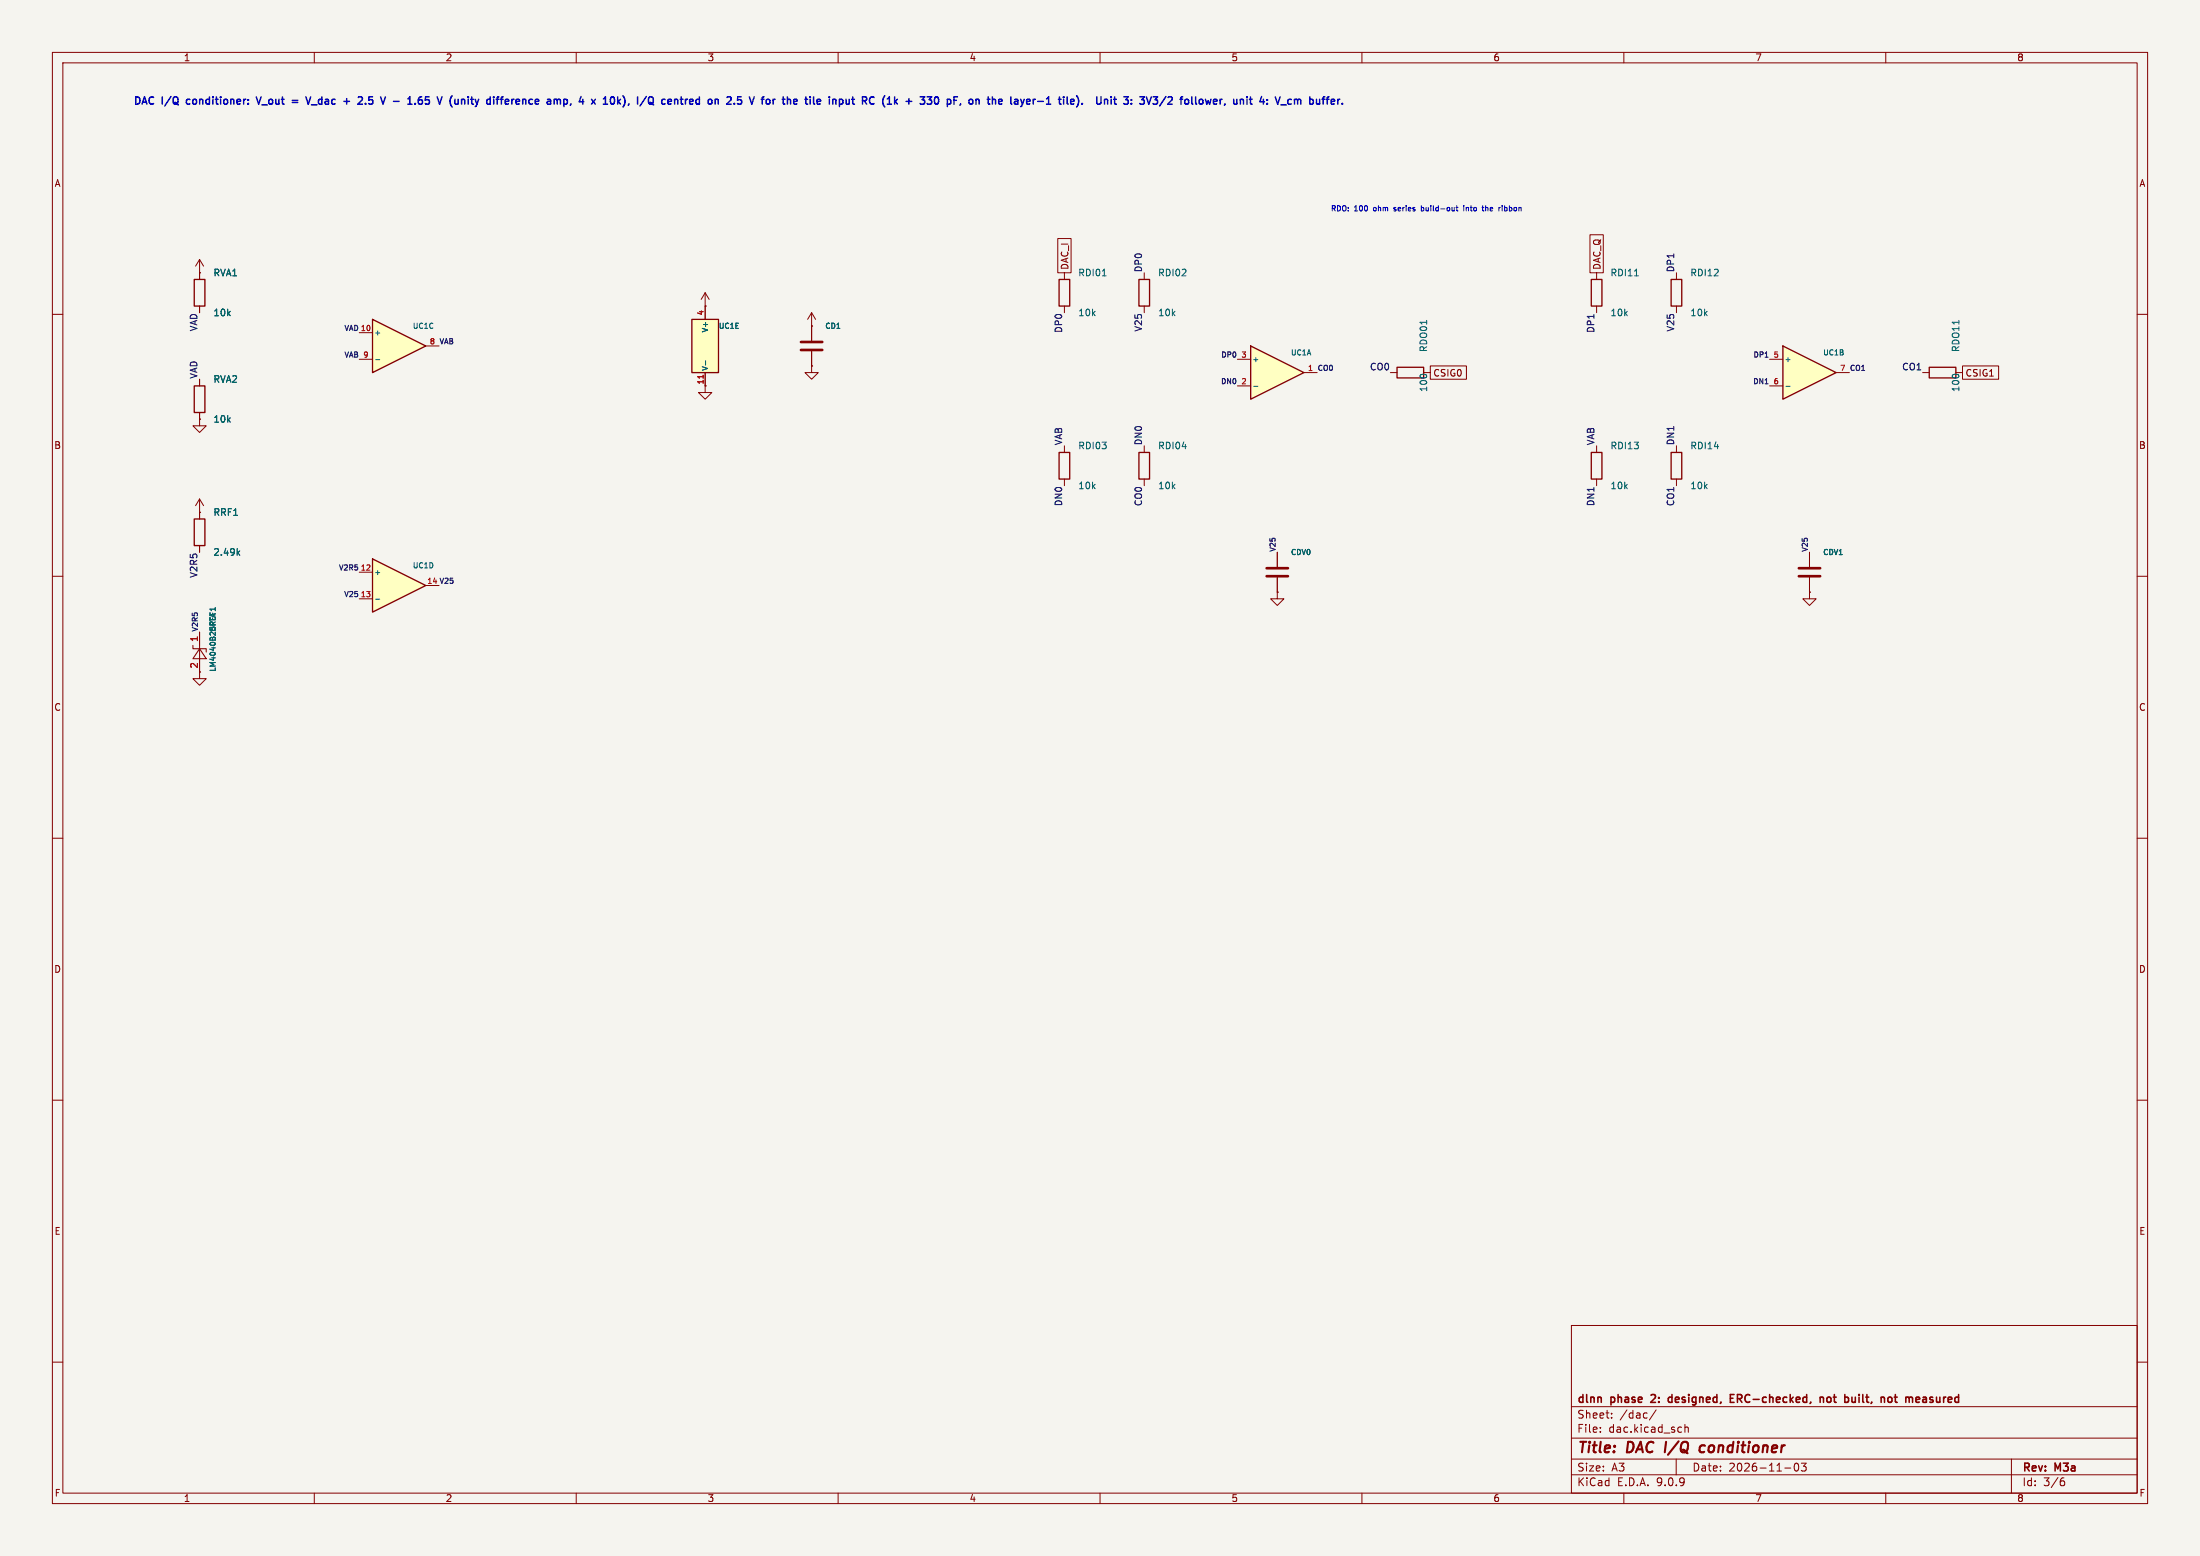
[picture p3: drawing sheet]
<svg xmlns="http://www.w3.org/2000/svg" width="420mm" height="297mm" viewBox="0 0 420 297" stroke-linecap="round" stroke-linejoin="round" font-family="sans-serif">
<path d="M0 0h420v297h-420z" fill="#f5f4ef" stroke="#f5f4ef" stroke-width=".19"/>
<g fill="none" stroke="#840000" stroke-width=".19">
<path d="M10 10h400v277h-400zM12 12h396v273h-396zM60 10v2M110 10v2M160 10v2M210 10v2M260 10v2M310 10v2M360 10v2M10 60h2M408 60h2M10 110h2"/>
<path d="M408 110h2M10 160h2M408 160h2M10 210h2M408 210h2M300 253h108v32h-108zM10 260h2M300 278.5h108M300 274.5h108M300 268.5h108M305.5 273.2v.2M305.5 272.5v.1"/>
<path d="M307.7 270.5v.2M307.7 269.8v.1M316.2 269.1l-1.3 1.9M320 278.5v3M320.9 272.4l.1 .1M321 273.3l-.1 .1M321.7 271.9v1.5M321.7 272.5l.2-.1 .3 .1 .1 .9M342.7 279.4l.2-.1a.8 .8 0 0 1 .5 .7 .8 .8 0 0 1-.5 .8l-.2-.2-.2-.4zM343.9 279.3h.9l-.5 .6 .4 .1v.6l-.2 .2-.6-.2M384 278.5v6.5M408 260h2"/>
<path d="M60 285v2M110 285v2M160 285v2M210 285v2M260 285v2M300 281.5h108M310 285v2M340.7 280.2h1.2M360 285v2M393.6 282.7h.4l.2 .2-.1 .5-.5 .2M394 282.1l-.4 .1"/>
</g>
<path d="M325.5 276a.66 .66 0 0 0-1 .3l-.1 .5 .2 .3h.7" fill="none" stroke="#840000" stroke-width=".4"/>
<g fill="none" stroke="#840000" stroke-width=".3">
<path d="M315.3 266.3h-.1M316 266.8l-.9 .9h.9M319.2 266.8l-.4-.1-.3 .3 .1 .6h.6M330.3 266.9h.5M331 266.2h-.7v1.5h.7M347.5 266.8l.2-.1 .3 .1 .1 .9M347.5 266.7v1M349.4 266.8l-.4-.1-.2 .3 .1 .6h.5M354.2 267.5l-.4 .2M354.2 266.7v1M360.7 266.7l.3 .1 .2 .2-.1 .5-.4 .2M361.6 266.7h.6"/>
<path d="M361.8 266.2v1.3l.4 .2M367.5 266.7l-.4 .1M367.6 267.1h-.3a.29 .29 0 0 0-.3 .3 .29 .29 0 0 0 .3 .3h.3"/>
</g>
<path d="M238.8 66l10.1 5.1-10.1 5.1z" fill="#ffffc2"/>
<path d="M238.8 66l10.1 5.1-10.1 5.1z" fill="none" stroke="#840000" stroke-width=".25"/>
<path d="M236.2 68.6h2.6M236.2 73.7h2.6M248.9 71.1h2.6M38.1 97.8h.1M38.1 95.3v2.5M38.1 95.3l-.8 1.2M38.1 95.3l.8 1.2M38.1 120.7v7.6" fill="none" stroke="#840000" stroke-width=".19"/>
<path d="M239.4 73.7h.7" fill="none" stroke="#006464" stroke-width=".19"/>
<path d="M36.8 123.2v.6h2.6v.7M38.1 123.8l1.3 1.9h-2.6z" fill="none" stroke="#840000" stroke-width=".2"/>
<path d="M71.1 106.7l10.2 5.1-10.2 5z" fill="#ffffc2"/>
<path d="M202.2 53.3h2v5.1h-2zM217.4 53.3h2.1v5.1h-2.1zM202.2 86.4h2v5h-2zM217.4 86.4h2.1v5h-2.1zM71.1 106.7l10.2 5.1-10.2 5z" fill="none" stroke="#840000" stroke-width=".25"/>
<path d="M203.2 52.1v1.2M203.2 58.4v1.3M218.4 52.1v1.2M218.4 58.4v1.3M203.2 85.1v1.3M203.2 91.4v1.3M218.4 85.1v1.3M218.4 91.4v1.3M68.6 109.2h2.5M68.6 114.3h2.5M81.3 111.8h2.5" fill="none" stroke="#840000" stroke-width=".19"/>
<path d="M210.4 52.6h.8M71.7 114.4h.8" fill="none" stroke="#006464" stroke-width=".19"/>
<path d="M340.4 66l10.1 5.1-10.1 5.1z" fill="#ffffc2"/>
<path d="M303.8 53.3h2v5.1h-2zM319 53.3h2.1v5.1h-2.1zM266.7 70.1h5.1v2h-5.1zM340.4 66l10.1 5.1-10.1 5.1zM368.3 70.1h5.1v2h-5.1zM303.8 86.4h2v5h-2zM319 86.4h2.1v5h-2.1z" fill="none" stroke="#840000" stroke-width=".25"/>
<g fill="none" stroke="#840000" stroke-width=".19">
<path d="M38.1 52.1h.1M38.1 49.5l-.8 1.3M38.1 49.5l.8 1.3M38.1 49.5v2.6M304.8 52.1v1.2M304.8 58.4v1.3M320 52.1v1.2M320 58.4v1.3M265.4 71.1h1.3M271.8 71.1h1.2M337.8 68.6h2.6M337.8 73.7h2.6"/>
<path d="M350.5 71.1h2.6M367 71.1h1.3M373.4 71.1h1.2M38.1 80v1.3h1.3l-1.3 1.3-1.3-1.3h1.3M38.1 80h.1M304.8 85.1v1.3M304.8 91.4v1.3M320 85.1v1.3M320 91.4v1.3M243.8 113v1.3h1.3l-1.3 1.3-1.2-1.3h1.2M243.8 113h.1M243.8 105.4v2.8"/>
<path d="M243.8 110.2v2.8M345.4 113v1.3h1.3l-1.3 1.3-1.2-1.3h1.2M345.4 113h.1M345.4 105.4v2.8M345.4 110.2v2.8"/>
</g>
<path d="M312 52.6h.8M341 73.7h.7" fill="none" stroke="#006464" stroke-width=".19"/>
<path d="M241.8 108.5h4.1M241.8 110h4.1M343.4 108.5h4.1M343.4 110h4.1" fill="none" stroke="#840000" stroke-width=".51"/>
<path d="M132.1 61h5.1v10.1h-5.1z" fill="#ffffc2"/>
<path d="M132.1 61h5.1v10.1h-5.1z" fill="none" stroke="#840000" stroke-width=".25"/>
<path d="M134.6 58.4h.1M134.6 55.9v5.1M134.6 55.9l-.7 1.3M134.6 55.9l.8 1.3M154.9 59.7v5.3M154.9 59.7l-.7 1.3M154.9 59.7l.8 1.3M134.6 71.1v3.8h1.3l-1.3 1.3-1.3-1.3h1.3M154.9 69.9v1.2h1.3l-1.3 1.3-1.2-1.3h1.2M154.9 69.9h.1M154.9 62.2h.1M154.9 67.1v2.8" fill="none" stroke="#840000" stroke-width=".19"/>
<path d="M134.7 68.9v.8" fill="none" stroke="#006464" stroke-width=".19"/>
<path d="M134.2 71.6v.6" fill="none" stroke="#a90000" stroke-width=".19"/>
<path d="M152.9 65.3h4.1M152.9 66.8h4.1" fill="none" stroke="#840000" stroke-width=".51"/>
<path d="M71.1 61l10.2 5-10.2 5.1z" fill="#ffffc2"/>
<path d="M37.1 53.3h2v5.1h-2zM37.1 73.7h2v5h-2zM71.1 61l10.2 5-10.2 5.1zM37.1 99.1h2v5h-2z" fill="none" stroke="#840000" stroke-width=".25"/>
<g fill="none" stroke="#840000" stroke-width=".19">
<path d="M38.1 52.1h.1M38.1 52.1v1.2M38.1 58.4v1.3M134.6 58.4h.1M134.6 58.4v2.6M201.9 45.5h2.6v6.6h-2.6zM303.5 44.8h2.6v7.3h-2.6zM38.1 72.4v1.3M38.1 78.7v1.3M68.6 63.5h2.5M68.6 68.6h2.5M81.3 66h2.5"/>
<path d="M134.6 71.1v2.6M154.9 62.2h.1M154.9 69.9h.1M154.9 62.2v2.8M154.9 67.1v2.8M273 69.8h6.9v2.6h-6.9zM374.6 69.8h6.9v2.6h-6.9zM38.1 80h.1M38.1 97.8h.1M38.1 97.8v1.3M38.1 104.1v1.3M243.8 113h.1"/>
<path d="M243.8 105.4v2.8M243.8 110.2v2.8M345.4 113h.1M345.4 105.4v2.8M345.4 110.2v2.8M38.1 125.7v3.8h1.3l-1.3 1.3-1.3-1.3h1.3M38.1 120.7v2.5"/>
</g>
<path d="M71.7 68.7h.8M134.7 68.9v.8M45.4 105.5l.4 .5M45.8 105.1l-.5 .5" fill="none" stroke="#006464" stroke-width=".19"/>
<g fill="none" stroke="#0000c2" stroke-width=".19">
<path d="M266.1 39.6v.3M271.3 39.3v1M271.6 39.6h-.3M278 39.6h.3M278.1 39.3v.8l.2 .2M279.4 39.3v.1M279.4 39.6v.7M279.9 39.6v.7M280.1 39.6l-.2 .1M282.9 39.6h.4M283.6 39.3v1M283.9 39.6l-.3 .1"/>
<path d="M286.8 39.3v.1M286.8 39.6v.7M266.1 40.2l.1 .1M271.3 40.2l.3 .1M283.1 40.1l.2 .2"/>
</g>
<g fill="none" stroke="#0000c2" stroke-width=".28">
<path d="M35.7 19.1v.7M48.9 18.5l.5 1.4 .5-1.4M55.8 19.2h1.1M55.8 19.6h1.1M58.4 18.5l.5 1.4 .4-1.4M71.1 18.5h-.6l-.1 .7 .2-.2 .5 .1 .1 .2-.1 .5-.2 .1-.5-.1M75.1 19.4h1.1M80.5 18.5l-.4 .1-.2 .2M81.9 18.5h-.6l-.1 .7 .2-.2 .5 .1 .1 .2-.1 .5-.2 .1-.5-.1M87.5 19v.9M87.5 19.8h-.1M88.1 19v.9"/>
<path d="M88.7 19h-.4l-.2 .1M91.4 19l-.3 .9M98 19h.1M99.2 19.2l-.2-.2h-.3l-.2 .2 .1 .6h.5M99.2 19.3l-.7 .1M110.9 18.4l-.3 1h.9M116.9 18.5a.75 .75 0 0 1 .4 .7 .75 .75 0 0 1-.4 .7M123.4 18.4l-1.2 1.8M129.2 19l.2 .2v.7M129.9 19h.5M130.1 18.5v1.2l.3 .2M135.9 19.2l-.2-.2h-.4l-.1 .2 .1 .6 .4 .1 .2-.3"/>
<path d="M149.3 19h.6M153.7 19h.5M153.9 18.5v1.2l.3 .2M161.5 19v.7l.4 .2M166 19.3l.3 .5h.5M166.8 18.6h-.5l-.3 .5M170.8 18.5v1.4M170.9 19.4l.4 .5M171.3 19l-.5 .5M177 18.5h.9l-.5 .5M177.7 19.1l.2 .2-.2 .5M178.9 18.5a.75 .75 0 0 0-.5 .7 .75 .75 0 0 0 .5 .7"/>
<path d="M182.1 18.5h.7M190.7 19.4l.6-.1v-.3h-.4l-.2 .2v.6h.6M196 19.4l.7-.1-.1-.3h-.4l-.2 .2 .1 .6h.5M205.5 18.3a1.61 1.61 0 0 1 0 2.1M210.2 18.5l-.1 1.3M210.9 19v.9M211.1 19l-.2 .1M217.6 18.5h.9l-.5 .5 .4 .2 .1 .4-.3 .3h-.4M218.9 18.5l.4 1.4 .5-1.4M220.1 18.5h.9l-.5 .5h.2M220.1 19.8l.6 .1M226.3 19.1l.2-.1 .4 .1v.5l-.1 .2-.3 .1-.2-.1z"/>
<path d="M227.5 18.5v1.2l.2 .2M228.3 18.5v1.2l.2 .2M229.1 19l-.2 .2 .2 .6M238.1 18.5v.1M238.1 19v.9M246.5 19h-.4l-.2 .2 .1 .6h.5M256.3 19.8v.1M59.5 20h1M244.5 20h1.1"/>
</g>
<path d="M134.2 71.6v.6" fill="none" stroke="#a90000" stroke-width=".19"/>
<g font-size="2.8" fill="#840000">
<text x="301" y="277.9">Title:</text>
<text x="310.6" y="277.9">DAC I/Q</text>
<text x="326.2" y="277.9">conditioner</text>
</g>
<g font-size="2.1" fill="#840000">
<text x="301" y="268.2">dlnn</text>
<text x="307.6" y="268.2">phase</text>
<text x="315.9" y="268.2">2:</text>
<text x="319.8" y="268.2">designed,</text>
<text x="332.2" y="268.2">ERC-checked,</text>
<text x="349.9" y="268.2">not</text>
<text x="355.2" y="268.2">built,</text>
<text x="362.8" y="268.2">not</text>
<text x="368.1" y="268.2">measured</text>
<text x="301" y="273.7">File:</text>
<text x="301" y="271">Sheet:</text>
<text x="307.1" y="273.7">dac.kicad_sch</text>
<text x="309.2" y="271">/dac/</text>
<text x="301" y="281.1">Size:</text>
<text x="307.6" y="281.1">A3</text>
<text x="323" y="281.1">Date:</text>
<text x="330" y="281.1">2026-11-03</text>
<text x="386" y="281.3">Rev:</text>
<text x="392.4" y="281.3">M3a</text>
<text x="301" y="283.9">KiCad</text>
<text x="308.7" y="283.9">E.D.A.</text>
<text x="316.3" y="283.9">9.0.9</text>
<text x="386" y="283.9">Id:</text>
<text x="390.1" y="283.9">3/6</text>
</g>
<g font-size="1.9" fill="#0000c2">
<text x="25.4" y="20.1">DAC</text>
<text x="31" y="20.1">I/Q</text>
<text x="36.3" y="20.1">conditioner:</text>
<text x="50.3" y="20.1">V_out</text>
<text x="60.9" y="20.1">V_dac</text>
<text x="68.5" y="20.1">+</text>
<text x="71.9" y="20.1">2.5</text>
<text x="76.8" y="20.1">V</text>
<text x="79.6" y="20.1">-</text>
<text x="83" y="20.1">1.65</text>
<text x="89.3" y="20.1">V</text>
<text x="92.1" y="20.1">(unity</text>
<text x="99.7" y="20.1">difference</text>
<text x="111.8" y="20.1">amp,</text>
<text x="118.5" y="20.1">4</text>
<text x="121.5" y="20.1">x</text>
<text x="124.3" y="20.1">10k),</text>
<text x="131.3" y="20.1">I/Q</text>
<text x="136.5" y="20.1">centred</text>
<text x="145.9" y="20.1">on</text>
<text x="150.1" y="20.1">2.5</text>
<text x="155.1" y="20.1">V</text>
<text x="157.9" y="20.1">for</text>
<text x="162.4" y="20.1">the</text>
<text x="167.3" y="20.1">tile</text>
<text x="172.4" y="20.1">input</text>
<text x="179.3" y="20.1">RC</text>
<text x="183.7" y="20.1">(1k</text>
<text x="188.7" y="20.1">+</text>
<text x="192.1" y="20.1">330</text>
<text x="197.7" y="20.1">pF,</text>
<text x="202.5" y="20.1">on</text>
<text x="206.6" y="20.1">the</text>
<text x="211.5" y="20.1">layer-1</text>
<text x="221.3" y="20.1">tile).</text>
<text x="229.6" y="20.1">Unit</text>
<text x="235.4" y="20.1">3:</text>
<text x="239" y="20.1">3V3/2</text>
<text x="247.3" y="20.1">follower,</text>
</g>
<g font-size="1.8" fill="#840000">
<text x="35" y="11.9">1</text>
<text x="85" y="11.9">2</text>
<text x="135" y="11.9">3</text>
<text x="185" y="11.9">4</text>
<text x="235" y="11.9">5</text>
<text x="285" y="11.9">6</text>
<text x="335" y="11.9">7</text>
<text x="385" y="11.9">8</text>
<text x="10.3" y="35.9">A</text>
<text x="408.3" y="35.9">A</text>
<text x="204.2" y="51.6" transform="rotate(-90 204.2 51.6)">DAC_I</text>
<text x="305.8" y="51.6" transform="rotate(-90 305.8 51.6)">DAC_Q</text>
<text x="273.5" y="72.1">CSIG0</text>
<text x="375.1" y="72.1">CSIG1</text>
<text x="10.3" y="85.9">B</text>
<text x="408.2" y="85.9">B</text>
<text x="10.3" y="135.9">C</text>
<text x="408.2" y="135.9">C</text>
<text x="10.3" y="185.9">D</text>
<text x="408.2" y="185.9">D</text>
<text x="10.3" y="235.9">E</text>
<text x="408.3" y="235.9">E</text>
<text x="10.3" y="285.9">F</text>
<text x="35" y="286.9">1</text>
<text x="85" y="286.9">2</text>
<text x="135" y="286.9">3</text>
<text x="185" y="286.9">4</text>
<text x="235" y="286.9">5</text>
<text x="285" y="286.9">6</text>
<text x="335" y="286.9">7</text>
<text x="385" y="286.9">8</text>
<text x="408.3" y="285.9">F</text>
</g>
<g font-size="1.8" fill="#006464">
<text x="40.6" y="52.9">RVA1</text>
<text x="205.7" y="52.9">RDI01</text>
<text x="221" y="52.9">RDI02</text>
<text x="307.3" y="52.9">RDI11</text>
<text x="322.6" y="52.9">RDI12</text>
<text x="40.6" y="60.6">10k</text>
<text x="205.7" y="60.6">10k</text>
<text x="221" y="60.6">10k</text>
<text x="307.3" y="60.6">10k</text>
<text x="322.6" y="60.6">10k</text>
<text x="272.6" y="67.3" transform="rotate(-90 272.6 67.3)">RDO01</text>
<text x="374.2" y="67.3" transform="rotate(-90 374.2 67.3)">RDO11</text>
<text x="40.6" y="73.3">RVA2</text>
<text x="272.6" y="74.9" transform="rotate(-90 272.6 74.9)">100</text>
<text x="374.2" y="74.9" transform="rotate(-90 374.2 74.9)">100</text>
<text x="40.6" y="80.9">10k</text>
<text x="205.7" y="86">RDI03</text>
<text x="221" y="86">RDI04</text>
<text x="307.3" y="86">RDI13</text>
<text x="322.6" y="86">RDI14</text>
<text x="205.7" y="93.6">10k</text>
<text x="221" y="93.6">10k</text>
<text x="307.3" y="93.6">10k</text>
<text x="322.6" y="93.6">10k</text>
<text x="40.6" y="98.7">RRF1</text>
<text x="40.6" y="106.3">2.49k</text>
</g>
<g font-size="1.8" fill="#0f0f0f">
<text x="218.1" y="52.1" transform="rotate(-90 218.1 52.1)">DP0</text>
<text x="319.7" y="52.1" transform="rotate(-90 319.7 52.1)">DP1</text>
<text x="37.8" y="63.3" transform="rotate(-90 37.8 63.3)">VAD</text>
<text x="202.9" y="63.6" transform="rotate(-90 202.9 63.6)">DP0</text>
<text x="218.1" y="63.4" transform="rotate(-90 218.1 63.4)">V25</text>
<text x="304.5" y="63.6" transform="rotate(-90 304.5 63.6)">DP1</text>
<text x="319.7" y="63.4" transform="rotate(-90 319.7 63.4)">V25</text>
<text x="261.4" y="70.8">CO0</text>
<text x="363" y="70.8">CO1</text>
<text x="37.8" y="72.4" transform="rotate(-90 37.8 72.4)">VAD</text>
<text x="202.9" y="85.1" transform="rotate(-90 202.9 85.1)">VAB</text>
<text x="218.1" y="85.1" transform="rotate(-90 218.1 85.1)">DN0</text>
<text x="304.5" y="85.1" transform="rotate(-90 304.5 85.1)">VAB</text>
<text x="319.7" y="85.1" transform="rotate(-90 319.7 85.1)">DN1</text>
<text x="202.9" y="96.7" transform="rotate(-90 202.9 96.7)">DN0</text>
<text x="218.1" y="96.7" transform="rotate(-90 218.1 96.7)">CO0</text>
<text x="304.5" y="96.7" transform="rotate(-90 304.5 96.7)">DN1</text>
<text x="319.7" y="96.7" transform="rotate(-90 319.7 96.7)">CO1</text>
<text x="37.8" y="110.4" transform="rotate(-90 37.8 110.4)">V2R5</text>
</g>
<g font-size="1.8" fill="#a90000">
<text x="37.8" y="122.6" transform="rotate(-90 37.8 122.6)">1</text>
<text x="37.8" y="127.7" transform="rotate(-90 37.8 127.7)">2</text>
</g>
<g font-size="1.4" fill="#0000c2">
<text x="254" y="40.4">RDO:</text>
<text x="258.5" y="40.4">100</text>
<text x="262.4" y="40.4">ohm</text>
<text x="266.6" y="40.4">series</text>
<text x="272" y="40.4">build-out</text>
<text x="280.4" y="40.4">into</text>
<text x="284.3" y="40.4">the</text>
<text x="287.6" y="40.4">ribbon</text>
</g>
<g font-size="1.4" fill="#0f0f0f">
<text x="65.6" y="63.2">VAD 10</text>
<text x="83.8" y="65.8">VAB</text>
<text x="65.6" y="68.3">VAB 9</text>
<text x="233" y="68.3">DP0</text>
<text x="251.5" y="70.8">CO0</text>
<text x="334.6" y="68.3">DP1</text>
<text x="353.1" y="70.8">CO1</text>
<text x="233" y="73.4">DN0</text>
<text x="334.6" y="73.4">DN1</text>
<text x="243.6" y="105.4" transform="rotate(-90 243.6 105.4)">V25</text>
<text x="345.2" y="105.4" transform="rotate(-90 345.2 105.4)">V25</text>
<text x="64.6" y="108.9">V2R5</text>
<text x="81.5" y="111.5">14 V25</text>
<text x="65.6" y="114">V25</text>
<text x="37.8" y="120.7" transform="rotate(-90 37.8 120.7)">V2R5</text>
</g>
<g font-size="1.4" fill="#006464">
<text x="71.4" y="64.2">+</text>
<text x="78.7" y="63">UC1C</text>
<text x="135.4" y="63.6" transform="rotate(-90 135.4 63.6)">V+</text>
<text x="137.1" y="63">UC1E</text>
<text x="157.4" y="63">CD1</text>
<text x="135.4" y="70.9" transform="rotate(-90 135.4 70.9)">V-</text>
<text x="239" y="69.3">+</text>
<text x="246.3" y="68">UC1A</text>
<text x="340.6" y="69.3">+</text>
<text x="347.9" y="68">UC1B</text>
<text x="246.3" y="106.1">CDV0</text>
<text x="347.9" y="106.1">CDV1</text>
<text x="71.4" y="110">+</text>
<text x="78.7" y="108.7">UC1D</text>
<text x="41.4" y="120.7" transform="rotate(-90 41.4 120.7)">UREF1</text>
<text x="41.4" y="128.3" transform="rotate(-90 41.4 128.3)">LM4040B25FTA</text>
</g>
<g font-size="1.4" fill="#a90000">
<text x="81.9" y="65.8">8</text>
<text x="134.4" y="60.3" transform="rotate(-90 134.4 60.3)">4</text>
<text x="236.9" y="68.3">3</text>
<text x="249.6" y="70.9">1</text>
<text x="338.5" y="68.3">5</text>
<text x="351.2" y="70.9">7</text>
<text x="134.4" y="73.5" transform="rotate(-90 134.4 73.5)">11</text>
<text x="236.9" y="73.4">2</text>
<text x="338.5" y="73.4">6</text>
<text x="68.8" y="109">12</text>
<text x="68.8" y="114">13</text>
</g>
</svg>
